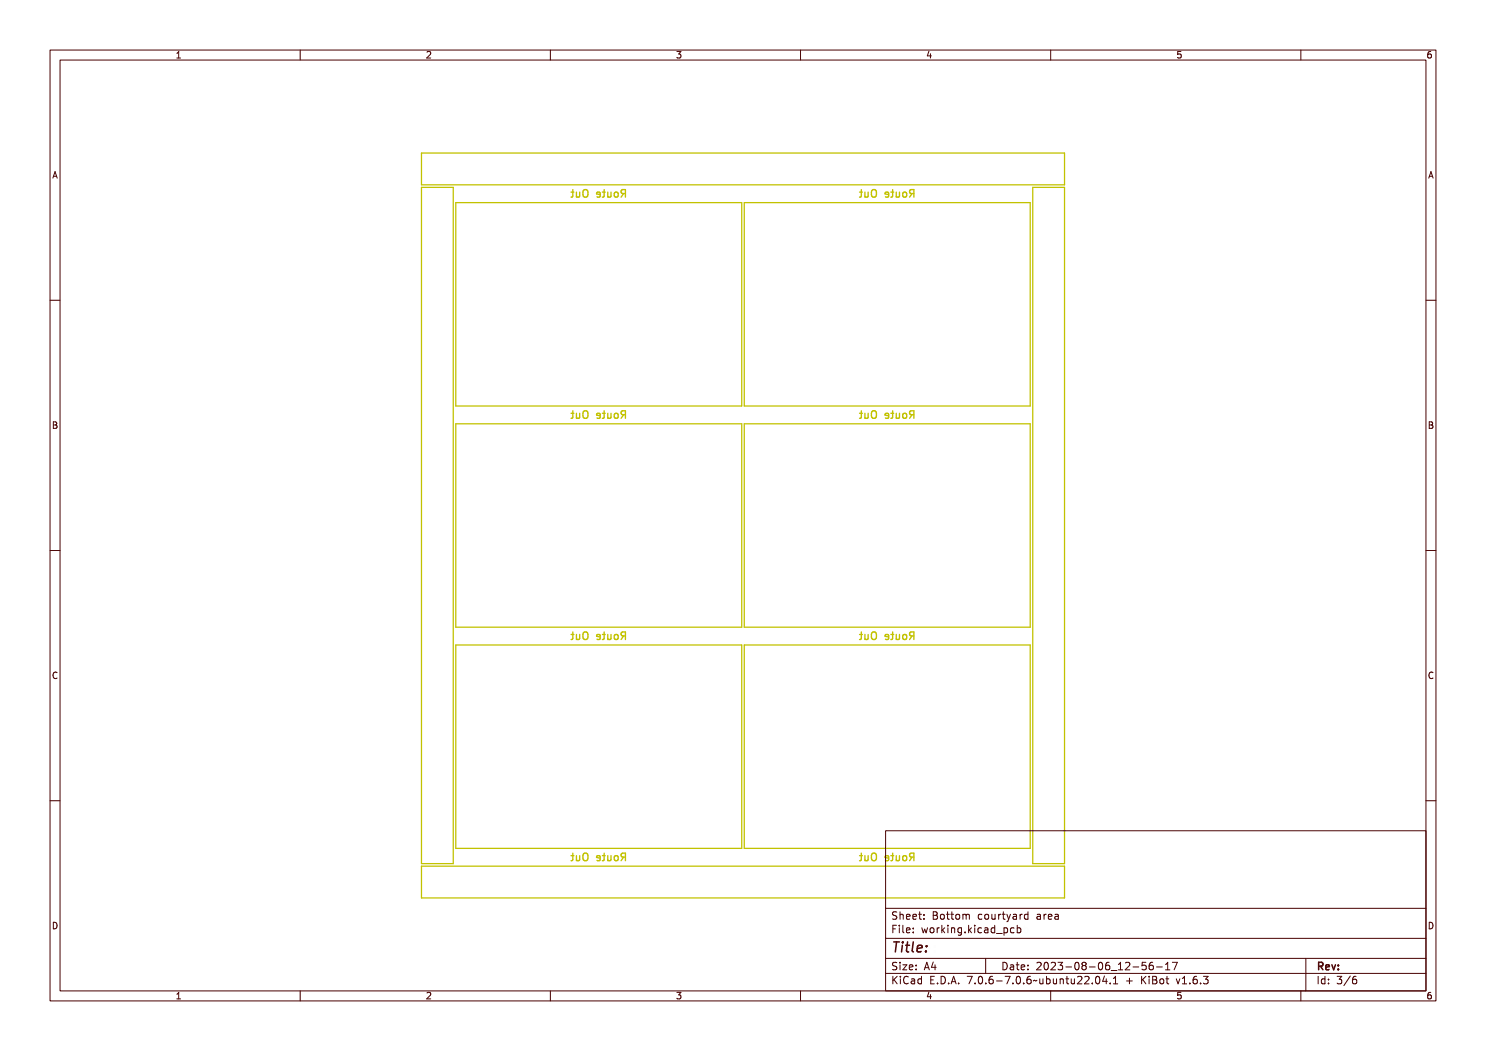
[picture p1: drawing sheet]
<svg xmlns="http://www.w3.org/2000/svg" width="297mm" height="210mm" viewBox="0 0 297 210" stroke-linecap="round" stroke-linejoin="round" font-family="sans-serif">
<path d="M84.2 37.4h6.4v135.2h-6.4zM84.2 30.6h128.6v6.3h-128.6zM206.4 37.4h6.4v135.2h-6.4zM91.1 40.5h57.1v40.6h-57.1zM148.8 40.5h57.1v40.6h-57.1zM91.1 84.7h57.1v40.6h-57.1zM148.8 84.7h57.1v40.6h-57.1zM91.1 128.9h57.1v40.6h-57.1zM148.8 128.9h57.1v40.6h-57.1zM84.2 173.1h128.6v6.3h-128.6z" fill="none" stroke="#c2c200" stroke-width=".25"/>
<g fill="none" stroke="#c2c200" stroke-width=".27">
<path d="M114.4 38a.74 .74 0 0 1 .8 .2v.4l-.2 .2 .4 .7h-.2l-.2-.5-.3-.2h-.1v.7h-.2zM114.6 38.2h.2a.26 .26 0 0 1 .3 .2 .26 .26 0 0 1-.3 .3h-.2zM115.8 38.6l.1-.1a.4 .4 0 0 1 .4 .4 .4 .4 0 0 1-.4 .4l-.1-.2zM116.8 38.4h.2v.8l.2 .1 .3-.2v-.7h.2v1.1h-.2v-.2a.36 .36 0 0 1-.4 .2 .36 .36 0 0 1-.3-.5zM118.3 38h.2v.4h.4v.1h-.4v.7l.4 .1v.2l-.4-.1-.2-.1v-.8h-.3v-.1h.3zM119.3 38.5a.49 .49 0 0 1 .6-.1 .49 .49 0 0 1 .3 .6h-.8a.42 .42 0 0 0 .3 .3 .42 .42 0 0 0 .4-.1 .48 .48 0 0 1-.4 .3 .48 .48 0 0 1-.4-.3zM119.5 38.6l.3-.1 .2 .3h-.6zM121.8 38.1a.54 .54 0 0 1 .7 0 .54 .54 0 0 1 .1 .6 .54 .54 0 0 1-.5 .8 .54 .54 0 0 1-.5-.8zM122 38.2a.57 .57 0 0 1 .4 .9l-.2 .2a.57 .57 0 0 1-.4-.9zM122.9 38.4h.2v.8l.2 .1 .2-.2 .1-.7h.1v1.1h-.1v-.2a.36 .36 0 0 1-.5 .2 .36 .36 0 0 1-.2-.5zM124.3 38h.2v.4h.4v.1h-.4v.7l.4 .1v.2l-.4-.1-.1-.1-.1-.8h-.3v-.1h.3zM172 38a.74 .74 0 0 1 .9 .2v.4l-.3 .2 .5 .7h-.2l-.3-.5-.2-.2h-.2v.7h-.2z"/>
<path d="M172.2 38.2h.2a.26 .26 0 0 1 .3 .2 .26 .26 0 0 1-.3 .3h-.2zM173.5 38.6l.1-.1a.4 .4 0 0 1 .4 .4 .4 .4 0 0 1-.4 .4l-.2-.2zM174.5 38.4h.2v.8l.2 .1 .2-.2 .1-.7h.1v1.1h-.1v-.2a.36 .36 0 0 1-.5 .2 .36 .36 0 0 1-.2-.5zM175.9 38h.2v.4h.4v.1h-.4v.7l.4 .1v.2l-.4-.1-.1-.1-.1-.8h-.3v-.1h.3zM177 38.5a.49 .49 0 0 1 .6-.1 .49 .49 0 0 1 .2 .6h-.8a.42 .42 0 0 0 .3 .3 .42 .42 0 0 0 .5-.1 .48 .48 0 0 1-.5 .3 .48 .48 0 0 1-.4-.3zM177.1 38.6l.4-.1 .1 .3h-.6zM179.5 38.1a.54 .54 0 0 1 .6 0 .54 .54 0 0 1 .1 .6 .54 .54 0 0 1-.4 .8 .54 .54 0 0 1-.5-.8zM179.6 38.2a.57 .57 0 0 1 .4 .9l-.1 .2a.57 .57 0 0 1-.4-.9zM180.6 38.4h.1v.8l.3 .1 .2-.2v-.7h.2v1.1h-.2v-.2a.36 .36 0 0 1-.4 .2 .36 .36 0 0 1-.2-.5zM182 38h.2v.4h.4v.1h-.4v.7l.4 .1v.2l-.4-.1-.2-.1v-.8h-.3v-.1h.3zM114.4 82.2a.74 .74 0 0 1 .8 .2v.3l-.2 .3 .4 .7h-.2l-.2-.5-.3-.2h-.1v.7h-.2zM114.6 82.4h.2a.26 .26 0 0 1 .3 .2 .26 .26 0 0 1-.3 .3h-.2z"/>
<path d="M115.8 82.8l.1-.1a.4 .4 0 0 1 .4 .4 .4 .4 0 0 1-.4 .4l-.1-.2zM116.8 82.6h.2v.8l.2 .1 .3-.2v-.7h.2v1.1h-.2v-.2a.36 .36 0 0 1-.4 .2 .36 .36 0 0 1-.3-.5zM118.3 82.2h.2v.4h.4v.1h-.4v.7l.4 .1v.2l-.4-.1-.2-.1v-.8h-.3v-.1h.3zM119.3 82.7a.49 .49 0 0 1 .6-.1 .49 .49 0 0 1 .3 .6h-.8a.42 .42 0 0 0 .3 .3 .42 .42 0 0 0 .4-.1 .48 .48 0 0 1-.4 .3 .48 .48 0 0 1-.4-.3zM119.5 82.8l.3-.1 .2 .3h-.6zM121.8 82.2a.54 .54 0 0 1 .7 .1 .54 .54 0 0 1 .1 .6 .54 .54 0 0 1-.5 .8 .54 .54 0 0 1-.5-.8zM122 82.4a.57 .57 0 0 1 .4 .9l-.2 .2a.57 .57 0 0 1-.4-.9zM122.9 82.6h.2v.8l.2 .1 .2-.2 .1-.7h.1v1.1h-.1v-.2a.36 .36 0 0 1-.5 .2 .36 .36 0 0 1-.2-.5zM124.3 82.2h.2v.4h.4v.1h-.4v.7l.4 .1v.2l-.4-.1-.1-.1-.1-.8h-.3v-.1h.3zM172 82.2a.74 .74 0 0 1 .9 .2v.3l-.3 .3 .5 .7h-.2l-.3-.5-.2-.2h-.2v.7h-.2zM172.2 82.4h.2a.26 .26 0 0 1 .3 .2 .26 .26 0 0 1-.3 .3h-.2zM173.5 82.8l.1-.1a.4 .4 0 0 1 .4 .4 .4 .4 0 0 1-.4 .4l-.2-.2z"/>
<path d="M174.5 82.6h.2v.8l.2 .1 .2-.2 .1-.7h.1v1.1h-.1v-.2a.36 .36 0 0 1-.5 .2 .36 .36 0 0 1-.2-.5zM175.9 82.2h.2v.4h.4v.1h-.4v.7l.4 .1v.2l-.4-.1-.1-.1-.1-.8h-.3v-.1h.3zM177 82.7a.49 .49 0 0 1 .6-.1 .49 .49 0 0 1 .2 .6h-.8a.42 .42 0 0 0 .3 .3 .42 .42 0 0 0 .5-.1 .48 .48 0 0 1-.5 .3 .48 .48 0 0 1-.4-.3zM177.1 82.8l.4-.1 .1 .3h-.6zM179.5 82.2a.54 .54 0 0 1 .6 .1 .54 .54 0 0 1 .1 .6 .54 .54 0 0 1-.4 .8 .54 .54 0 0 1-.5-.8zM179.6 82.4a.57 .57 0 0 1 .4 .9l-.1 .2a.57 .57 0 0 1-.4-.9zM180.6 82.6h.1v.8l.3 .1 .2-.2v-.7h.2v1.1h-.2v-.2a.36 .36 0 0 1-.4 .2 .36 .36 0 0 1-.2-.5zM182 82.2h.2v.4h.4v.1h-.4v.7l.4 .1v.2l-.4-.1-.2-.1v-.8h-.3v-.1h.3zM114.4 126.4a.74 .74 0 0 1 .8 .2v.3l-.2 .3 .4 .7h-.2l-.2-.5-.3-.2h-.1v.7h-.2zM114.6 126.6h.2a.26 .26 0 0 1 .3 .2 .26 .26 0 0 1-.3 .3h-.2zM115.8 127l.1-.1a.4 .4 0 0 1 .4 .4 .4 .4 0 0 1-.4 .4l-.1-.2zM116.8 126.8h.2v.8l.2 .1 .3-.2v-.7h.2v1.1h-.2v-.2a.36 .36 0 0 1-.4 .2 .36 .36 0 0 1-.3-.5z"/>
<path d="M118.3 126.4h.2v.4h.4v.1h-.4v.7l.4 .1v.2l-.4-.1-.2-.1v-.8h-.3v-.1h.3zM119.3 126.9a.49 .49 0 0 1 .6-.1 .49 .49 0 0 1 .3 .5h-.8a.42 .42 0 0 0 .3 .4 .42 .42 0 0 0 .4-.1 .48 .48 0 0 1-.4 .3 .48 .48 0 0 1-.4-.3zM119.5 127l.3-.1 .2 .3h-.6zM121.8 126.4a.54 .54 0 0 1 .7 .1 .54 .54 0 0 1 .1 .6 .54 .54 0 0 1-.5 .8 .54 .54 0 0 1-.5-.8zM122 126.6a.57 .57 0 0 1 .4 .9l-.2 .2a.57 .57 0 0 1-.4-.9zM122.9 126.8h.2v.8l.2 .1 .2-.2 .1-.7h.1v1.1h-.1v-.2a.36 .36 0 0 1-.5 .2 .36 .36 0 0 1-.2-.5zM124.3 126.4h.2v.4h.4v.1h-.4v.7l.4 .1v.2l-.4-.1-.1-.1-.1-.8h-.3v-.1h.3zM172 126.4a.74 .74 0 0 1 .9 .2v.3l-.3 .3 .5 .7h-.2l-.3-.5-.2-.2h-.2v.7h-.2zM172.2 126.6h.2a.26 .26 0 0 1 .3 .2 .26 .26 0 0 1-.3 .3h-.2zM173.5 127l.1-.1a.4 .4 0 0 1 .4 .4 .4 .4 0 0 1-.4 .4l-.2-.2zM174.5 126.8h.2v.8l.2 .1 .2-.2 .1-.7h.1v1.1h-.1v-.2a.36 .36 0 0 1-.5 .2 .36 .36 0 0 1-.2-.5zM175.9 126.4h.2v.4h.4v.1h-.4v.7l.4 .1v.2l-.4-.1-.1-.1-.1-.8h-.3v-.1h.3z"/>
<path d="M177 126.9a.49 .49 0 0 1 .6-.1 .49 .49 0 0 1 .2 .5h-.8a.42 .42 0 0 0 .3 .4 .42 .42 0 0 0 .5-.1 .48 .48 0 0 1-.5 .3 .48 .48 0 0 1-.4-.3zM177.1 127l.4-.1 .1 .3h-.6zM179.5 126.4a.54 .54 0 0 1 .6 .1 .54 .54 0 0 1 .1 .6 .54 .54 0 0 1-.4 .8 .54 .54 0 0 1-.5-.8zM179.6 126.6a.57 .57 0 0 1 .4 .9l-.1 .2a.57 .57 0 0 1-.4-.9zM180.6 126.8h.1v.8l.3 .1 .2-.2v-.7h.2v1.1h-.2v-.2a.36 .36 0 0 1-.4 .2 .36 .36 0 0 1-.2-.5zM182 126.4h.2v.4h.4v.1h-.4v.7l.4 .1v.2l-.4-.1-.2-.1v-.8h-.3v-.1h.3zM114.4 170.6a.74 .74 0 0 1 .8 .2v.3l-.2 .3 .4 .7h-.2l-.2-.5-.3-.2h-.1v.7h-.2zM114.6 170.7h.2a.26 .26 0 0 1 .3 .3 .26 .26 0 0 1-.3 .3h-.2zM115.8 171.2l.1-.1a.4 .4 0 0 1 .4 .4 .4 .4 0 0 1-.4 .4l-.1-.2zM116.8 171h.2v.8l.2 .1 .3-.2v-.7h.2v1.1h-.2v-.2a.36 .36 0 0 1-.4 .2 .36 .36 0 0 1-.3-.5zM118.3 170.6h.2v.4h.4v.1h-.4v.7l.4 .1v.2l-.4-.1-.2-.1v-.8h-.3v-.1h.3zM119.3 171.1a.49 .49 0 0 1 .6-.1 .49 .49 0 0 1 .3 .5h-.8a.42 .42 0 0 0 .3 .4 .42 .42 0 0 0 .4-.1 .48 .48 0 0 1-.4 .3 .48 .48 0 0 1-.4-.3z"/>
<path d="M119.5 171.2l.3-.1 .2 .3h-.6zM121.8 170.6a.54 .54 0 0 1 .7 .1 .54 .54 0 0 1 .1 .6 .54 .54 0 0 1-.5 .8 .54 .54 0 0 1-.5-.8zM122 170.8a.57 .57 0 0 1 .4 .9l-.2 .2a.57 .57 0 0 1-.4-.9zM122.9 171h.2v.8l.2 .1 .2-.2 .1-.7h.1v1.1h-.1v-.2a.36 .36 0 0 1-.5 .2 .36 .36 0 0 1-.2-.5zM124.3 170.6h.2v.4h.4v.1h-.4v.7l.4 .1v.2l-.4-.1-.1-.1-.1-.8h-.3v-.1h.3zM172 170.6a.74 .74 0 0 1 .9 .2v.3l-.3 .3 .5 .7h-.2l-.3-.5-.2-.2h-.2v.7h-.2zM172.2 170.7h.2a.26 .26 0 0 1 .3 .3 .26 .26 0 0 1-.3 .3h-.2zM173.5 171.2l.1-.1a.4 .4 0 0 1 .4 .4 .4 .4 0 0 1-.4 .4l-.2-.2zM174.5 171h.2v.8l.2 .1 .2-.2 .1-.7h.1v1.1h-.1v-.2a.36 .36 0 0 1-.5 .2 .36 .36 0 0 1-.2-.5zM175.9 170.6h.2v.4h.4v.1h-.4v.7l.4 .1v.2l-.4-.1-.1-.1-.1-.8h-.3v-.1h.3zM177 171.1a.49 .49 0 0 1 .6-.1 .49 .49 0 0 1 .2 .5h-.8a.42 .42 0 0 0 .3 .4 .42 .42 0 0 0 .5-.1 .48 .48 0 0 1-.5 .3 .48 .48 0 0 1-.4-.3zM177.1 171.2l.4-.1 .1 .3h-.6z"/>
<path d="M179.5 170.6a.54 .54 0 0 1 .6 .1 .54 .54 0 0 1 .1 .6 .54 .54 0 0 1-.4 .8 .54 .54 0 0 1-.5-.8zM179.6 170.8a.57 .57 0 0 1 .4 .9l-.1 .2a.57 .57 0 0 1-.4-.9zM180.6 171h.1v.8l.3 .1 .2-.2v-.7h.2v1.1h-.2v-.2a.36 .36 0 0 1-.4 .2 .36 .36 0 0 1-.2-.5zM182 170.6h.2v.4h.4v.1h-.4v.7l.4 .1v.2l-.4-.1-.2-.1v-.8h-.3v-.1h.3z"/>
<circle cx="116" cy="38.9" r=".53"/>
<circle cx="173.7" cy="38.9" r=".53"/>
<circle cx="116" cy="83.1" r=".53"/>
<circle cx="173.7" cy="83.1" r=".53"/>
<circle cx="116" cy="127.3" r=".53"/>
<circle cx="173.7" cy="127.3" r=".53"/>
<circle cx="116" cy="171.5" r=".53"/>
<circle cx="173.7" cy="171.5" r=".53"/>
</g>
<g fill="none" stroke="#480000" stroke-width=".2">
<path d="M10 10h277v190h-277zM12 12h273v186h-273zM60 10v2M110 10v2M160 10v2M210 10v2M260 10v2M10 60h2M285 60h2M10 110h2M285 110h2M10 160h2"/>
<path d="M285 160h2M177 166h108v32h-108zM60 198v2M110 198v2M160 198v2M177 181.5h108M177 187.5h108M177 191.5h108M177 194.5h108M178.1 195.2h.2v.6l.6-.6h.3l-.6 .6 .6 .8h-.2l-.5-.7-.2 .2v.5h-.2zM178.2 185h.9v.2h-.7v.4h.6v.2h-.6v.7h-.2zM178.3 182.4l.5-.1h.2v.2a.31 .31 0 0 0-.5-.1 .31 .31 0 0 0 0 .5 .5 .5 0 0 1 .6 .6 .5 .5 0 0 1-.8 .2l-.1-.2a.34 .34 0 0 0 .4 .1 .34 .34 0 0 0 .1-.5 .47 .47 0 0 1-.5-.2 .47 .47 0 0 1 .1-.5z"/>
<path d="M178.3 192.5l.5-.1h.2v.2a.31 .31 0 0 0-.5-.1 .31 .31 0 0 0 0 .5 .5 .5 0 0 1 .6 .6 .5 .5 0 0 1-.8 .2l-.1-.2a.34 .34 0 0 0 .4 .1 .34 .34 0 0 0 .1-.5 .47 .47 0 0 1-.5-.2 .47 .47 0 0 1 .1-.5zM179.4 182.2h.2v.6a.35 .35 0 0 1 .4-.1 .35 .35 0 0 1 .2 .4v.6h-.2v-.8h-.4v.8h-.2zM179.5 185.4h.4v.9h.4v.2h-.9v-.2h.3v-.8h-.2zM179.5 192.8h.4v.9h.4v.1h-.9v-.1h.3v-.8h-.2zM179.5 195.6h.4v.9h.4v.1h-.9v-.1h.3v-.8h-.2zM179.7 184.9h.2v.3h-.2zM179.7 192.3h.2v.3h-.2zM179.7 195.1h.2v.3h-.2zM180.6 184.9h.4v1.3l.4 .1v.2l-.5-.2v-1.2h-.3zM180.6 192.8h.8l-.6 .9h.6v.1h-.8l.6-.9h-.6zM180.7 182.8l.1-.1a.49 .49 0 0 1 .5 0 .49 .49 0 0 1 .2 .5h-.8a.42 .42 0 0 0 .3 .4 .42 .42 0 0 0 .4-.1 .47 .47 0 0 1-.4 .3 .47 .47 0 0 1-.4-.3zM180.7 195.4a.4 .4 0 0 1 .4-.3 .4 .4 0 0 1 .4 .3 .56 .56 0 0 0-.8 .4 .56 .56 0 0 0 .5 .7l.3-.1a.43 .43 0 0 1-.5 .3 .43 .43 0 0 1-.4-.4v-.6z"/>
<path d="M180.8 182.9l.4-.1 .1 .3h-.6zM181.8 195.6l.3-.1a.43 .43 0 0 1 .5 .5v.6h-.1v-.1a.38 .38 0 0 1-.5 .2 .38 .38 0 0 1-.2-.5 .38 .38 0 0 1 .4-.2h.3a.35 .35 0 0 0-.3-.4 .35 .35 0 0 0-.4 .2zM181.9 182.8l.1-.1a.49 .49 0 0 1 .5 0 .49 .49 0 0 1 .2 .5h-.8a.42 .42 0 0 0 .3 .4 .42 .42 0 0 0 .5-.1 .47 .47 0 0 1-.5 .3 .47 .47 0 0 1-.4-.3zM181.9 185.5l.1-.1a.49 .49 0 0 1 .5 0 .49 .49 0 0 1 .2 .5h-.8a.42 .42 0 0 0 .3 .4 .42 .42 0 0 0 .5-.1 .47 .47 0 0 1-.5 .3 .47 .47 0 0 1-.4-.3zM181.9 192.9l.1-.1a.49 .49 0 0 1 .5 0 .49 .49 0 0 1 .2 .5h-.8a.42 .42 0 0 0 .3 .4 .42 .42 0 0 0 .5-.1 .47 .47 0 0 1-.5 .3 .47 .47 0 0 1-.4-.3zM182 196.2l.5-.1a.31 .31 0 0 1-.2 .4 .31 .31 0 0 1-.4-.1zM182 182.9l.4-.1 .1 .3h-.6zM182 185.6l.4-.1 .1 .3h-.6zM182 193l.4-.1 .1 .3h-.6zM183 195.7l.4-.2 .2 .2v-.6h.2v1.5h-.2v-.1a.42 .42 0 0 1-.5 .1 .42 .42 0 0 1-.2-.5zM183.2 195.8l.1-.1a.4 .4 0 0 1 .3 .4 .4 .4 0 0 1-.3 .4l-.2-.2zM183.2 182.3h.2v.4h.4v.1h-.4v.7l.4 .1v.1h-.4l-.1-.1-.1-.8h-.3v-.1h.3z"/>
<path d="M183.3 185.4h.2v.3h-.2zM183.3 186.2h.2v.3h-.2zM183.3 192.8h.2v.3h-.2zM183.3 193.6h.2v.2h-.2zM184.5 182.7h.2v.3h-.2zM184.5 183.5h.2v.2h-.2zM185.2 185.4h.2l.2 .8 .1-.5h.2l.2 .5 .1-.8h.2l-.2 1.1h-.2l-.2-.7-.2 .7h-.1zM185.4 195.2h.9v.2h-.7v.4h.6v.2h-.6v.5h.7v.1h-.9zM185.7 192.4h.2l.5 1.4h-.2l-.1-.3h-.5l-.1 .3h-.2zM185.8 192.6l.2 .7h-.4zM186.6 182.3h.4a.35 .35 0 0 1 .5 .2 .35 .35 0 0 1-.3 .5 .41 .41 0 0 1 .3 .5 .41 .41 0 0 1-.5 .2h-.4zM186.8 183.1h.2a.27 .27 0 0 1 .3 .2 .27 .27 0 0 1-.3 .3h-.2z"/>
<path d="M186.8 182.5h.2a.23 .23 0 0 1 .3 .2 .23 .23 0 0 1-.3 .2h-.2zM186.8 185.6l.1-.1a.39 .39 0 0 1 .4 .4 .39 .39 0 0 1-.4 .4l-.1-.2zM186.9 196.4h.2v.2h-.2zM187.1 192.4h.2v.9h.2v.2h-.2v.3h-.2v-.3h-.6zM187.1 192.6v.7h-.4zM187.8 195.2a.76 .76 0 0 1 .9 .7 .76 .76 0 0 1-.9 .7zM188 195.4a.57 .57 0 0 1 .5 .5 .57 .57 0 0 1-.5 .6zM188 185.4h.2v.2v-.1a.29 .29 0 0 1 .3-.2 .29 .29 0 0 1 .3 .3 .37 .37 0 0 0-.5-.1 .37 .37 0 0 0-.1 .4v.6h-.2zM188 182.9l.1-.1a.39 .39 0 0 1 .4 .4 .39 .39 0 0 1-.4 .4l-.1-.2zM189.1 184.9h.1v.9l.5-.4h.2l-.4 .4 .5 .7h-.2l-.4-.6-.2 .1v.5h-.1zM189.2 182.3h.2v.4h.4v.1h-.4v.7l.4 .1v.1h-.4l-.1-.1-.1-.8h-.2v-.1h.2zM189.3 196.4h.3v.2h-.3z"/>
<path d="M190.3 185.4h.4v.9h.4v.2h-.9v-.2h.4v-.8h-.3zM190.5 182.3h.1v.4h.4v.1h-.4v.7l.4 .1v.1h-.4l-.1-.1v-.8h-.3v-.1h.3zM190.5 195.2h.3l.4 1.4h-.2l-.1-.3h-.5l-.1 .3h-.2zM190.6 184.9h.1v.3h-.1zM190.6 195.4l.2 .7h-.4zM191.4 185.4h.2v.1a.35 .35 0 0 1 .4-.1 .35 .35 0 0 1 .3 .4v.7h-.2l-.1-.9h-.3l-.1 .9h-.2zM191.6 182.9l.1-.1a.39 .39 0 0 1 .4 .4 .39 .39 0 0 1-.4 .4l-.1-.2zM191.7 196.4h.3v.2h-.3zM192.5 182.7l.6 .1 .3-.1 .1 1h-.1l-.1-.9-.2 .1v.8h-.1l-.2-.9-.1 .9h-.2zM192.7 185.5l.3-.2 .3 .2v-.1h.2v1a.53 .53 0 0 1-.8 .4v-.2a.36 .36 0 0 0 .4 .1 .36 .36 0 0 0 .2-.4l-.1 .1a.53 .53 0 0 1-.7-.3 .53 .53 0 0 1 .2-.6zM192.8 185.6l.1-.1a.39 .39 0 0 1 .4 .4 .39 .39 0 0 1-.4 .4l-.1-.2zM193.8 195.2h.9l-.5 1.4h-.2l.5-1.2h-.7z"/>
<path d="M194.1 186.2h.3v.3h-.3zM195.1 184.9h.2v.9l.4-.4h.3l-.5 .4 .5 .7h-.2l-.4-.6-.1 .1v.5h-.2zM195.2 182.8a.39 .39 0 0 1 .4-.2 .39 .39 0 0 1 .3 .3 .4 .4 0 0 0-.6 0 .4 .4 0 0 0 0 .6 .4 .4 0 0 0 .6 0 .45 .45 0 0 1-.6 .3 .45 .45 0 0 1-.3-.6zM195.3 196.4h.3v.2h-.3zM196.3 185.4h.5v.9h.3v.2h-.9v-.2h.4v-.8h-.3zM196.3 195.4a.57 .57 0 0 1 .7 0 .57 .57 0 0 1 .1 .8 .5 .5 0 0 1-.6 .5 .5 .5 0 0 1-.3-.8zM196.4 182.9l.1-.1a.39 .39 0 0 1 .4 .4 .39 .39 0 0 1-.4 .4l-.1-.2zM196.5 195.4a.61 .61 0 0 1 .4 1l-.1 .1a.61 .61 0 0 1-.4-1zM196.6 184.9h.2v.3h-.2zM197 191.5v3M197.4 182.7h.2v.8l.2 .1 .3-.2v-.7h.2v1h-.2v-.1a.35 .35 0 0 1-.4 .2 .35 .35 0 0 1-.3-.5zM197.6 185.5a.39 .39 0 0 1 .4-.2 .39 .39 0 0 1 .3 .3 .4 .4 0 0 0-.6 0 .4 .4 0 0 0 0 .6 .4 .4 0 0 0 .6 0 .45 .45 0 0 1-.6 .3 .45 .45 0 0 1-.3-.6z"/>
<path d="M197.7 196.4h.3v.2h-.3zM198.7 185.4l.2-.1a.43 .43 0 0 1 .6 .5v.7h-.2v-.2a.38 .38 0 0 1-.5 .2 .38 .38 0 0 1-.2-.5 .38 .38 0 0 1 .5-.2h.2a.35 .35 0 0 0-.3-.4 .35 .35 0 0 0-.3 .2zM198.7 195.4a.38 .38 0 0 1 .4-.3 .38 .38 0 0 1 .3 .3 .43 .43 0 0 0-.5 0 .43 .43 0 0 0-.1 .5 .46 .46 0 0 1 .7 .1 .46 .46 0 0 1-.2 .6 .46 .46 0 0 1-.7-.2zM198.8 182.7h.2v.2v-.1a.29 .29 0 0 1 .4-.2 .29 .29 0 0 1 .2 .3 .37 .37 0 0 0-.4-.1 .37 .37 0 0 0-.2 .4v.5h-.2zM198.8 186l.5-.1a.31 .31 0 0 1-.1 .4 .31 .31 0 0 1-.4-.1zM199.9 185.5l.3-.2 .3 .2v-.6h.2v1.6h-.2v-.2a.42 .42 0 0 1-.5 .1 .42 .42 0 0 1-.2-.5zM200 196h.5v.2h-.5zM200 185.6l.1-.1a.39 .39 0 0 1 .4 .4 .39 .39 0 0 1-.4 .4l-.1-.2zM200.1 182.3h.2v.4h.4v.1h-.4v.7l.4 .1v.1h-.4l-.2-.1v-.8h-.3v-.1h.3zM200.1 192.4a.76 .76 0 0 1 1 .7 .76 .76 0 0 1-1 .7zM200.3 192.6a.57 .57 0 0 1 .6 .5 .57 .57 0 0 1-.6 .6zM200.9 186.8l1.2 .1z"/>
<path d="M201 182.7h.2l.3 .8 .3-.8h.2l-.3 .7a.68 .68 0 0 1-.7 .8l.4-.5zM201 195.2h.9l-.5 1.4h-.2l.5-1.2h-.7zM201.4 192.8l.3-.1a.43 .43 0 0 1 .5 .5v.6h-.1v-.1a.38 .38 0 0 1-.5 .2 .38 .38 0 0 1-.2-.5 .38 .38 0 0 1 .4-.2h.3a.35 .35 0 0 0-.3-.4 .35 .35 0 0 0-.4 .2zM201.6 193.4l.5-.1a.31 .31 0 0 1-.2 .4 .31 .31 0 0 1-.4-.1zM202.2 185.4h.2v.1a.53 .53 0 0 1 .8 .3 .53 .53 0 0 1-.6 .7l-.2-.2v.6h-.2zM202.3 182.7l.3-.1a.43 .43 0 0 1 .5 .5v.6h-.2v-.1a.38 .38 0 0 1-.5 .2 .38 .38 0 0 1-.2-.5 .38 .38 0 0 1 .5-.2h.2a.35 .35 0 0 0-.2-.4 .35 .35 0 0 0-.4 .2zM202.4 183.3l.5-.1a.31 .31 0 0 1-.1 .4 .31 .31 0 0 1-.4-.1zM202.5 185.6l.1-.1a.4 .4 0 0 1 .4 .4 .4 .4 0 0 1-.4 .4l-.2-.2zM202.5 196.4h.3v.2h-.3zM202.8 192.4h.2v.4h.4v.1h-.4v.7l.4 .1v.1h-.4l-.2-.1v-.8h-.3v-.1h.3zM203.5 195.4a.57 .57 0 0 1 .8 0 .57 .57 0 0 1 0 .8 .5 .5 0 0 1-.6 .5 .5 .5 0 0 1-.3-.8zM203.6 185.5a.39 .39 0 0 1 .4-.2 .39 .39 0 0 1 .3 .3 .4 .4 0 0 0-.5 0 .4 .4 0 0 0 0 .6 .4 .4 0 0 0 .5 0 .45 .45 0 0 1-.6 .3 .45 .45 0 0 1-.2-.6z"/>
<path d="M203.6 182.7h.2v.2l.1-.1a.29 .29 0 0 1 .3-.2 .29 .29 0 0 1 .2 .3 .37 .37 0 0 0-.4-.1 .37 .37 0 0 0-.2 .4v.5h-.2zM203.7 195.4a.61 .61 0 0 1 .4 1l-.1 .1a.61 .61 0 0 1-.3-1zM203.9 192.9l.1-.1a.49 .49 0 0 1 .5 0 .49 .49 0 0 1 .2 .5h-.8a.42 .42 0 0 0 .3 .4 .42 .42 0 0 0 .5-.1 .47 .47 0 0 1-.5 .3 .47 .47 0 0 1-.4-.3zM204 193l.4-.1 .1 .3h-.6zM204.7 184.9h.1v.6a.53 .53 0 0 1 .8 .3 .53 .53 0 0 1-.6 .7l-.2-.2v.2h-.1zM204.7 182.8l.3-.2 .3 .2v-.6h.2v1.5h-.2v-.1a.42 .42 0 0 1-.5 .1 .42 .42 0 0 1-.2-.5zM204.8 182.9l.1-.1a.4 .4 0 0 1 .4 .4 .4 .4 0 0 1-.4 .4l-.1-.2zM204.9 185.6l.1-.1a.39 .39 0 0 1 .4 .4 .39 .39 0 0 1-.4 .4l-.1-.2zM204.9 196.4h.3v.2h-.3zM205.3 192.8h.2v.3h-.2zM205.3 193.6h.2v.2h-.2zM205.9 195.4a.38 .38 0 0 1 .4-.3 .38 .38 0 0 1 .3 .3 .43 .43 0 0 0-.5 0 .43 .43 0 0 0-.1 .5 .46 .46 0 0 1 .7 .1 .46 .46 0 0 1-.2 .6 .46 .46 0 0 1-.6-.2z"/>
<path d="M207 196l1-.1a.49 .49 0 0 1-.8 .1l-.2 .2zM207.1 182.7l.3-.1a.43 .43 0 0 1 .5 .5v.6h-.2v-.1a.38 .38 0 0 1-.5 .2 .38 .38 0 0 1-.2-.5 .38 .38 0 0 1 .5-.2h.2a.35 .35 0 0 0-.2-.4 .35 .35 0 0 0-.4 .2zM207.3 183.3l.4-.1a.31 .31 0 0 1-.1 .4 .31 .31 0 0 1-.4-.1zM207.4 192.5a.53 .53 0 0 1 .8 .1 .53 .53 0 0 1-.3 .7l-.3 .4h.7v.1h-.9l.3-.5a.4 .4 0 0 0 .3-.4 .4 .4 0 0 0-.3-.4l-.3 .2zM208.3 195.6h.1l.1 .8 .2 .1 .2-.2v-.7h.2v1h-.2v-.1a.35 .35 0 0 1-.4 .2 .35 .35 0 0 1-.2-.5zM208.4 182.7h.2v.2l.1-.1a.29 .29 0 0 1 .3-.2 .29 .29 0 0 1 .2 .3 .37 .37 0 0 0-.4-.1 .37 .37 0 0 0-.2 .4v.5h-.2zM208.7 192.6a.57 .57 0 0 1 .7 0 .57 .57 0 0 1 .1 .8 .5 .5 0 0 1-.6 .5 .5 .5 0 0 1-.3-.8zM208.9 192.6a.61 .61 0 0 1 .3 1l-.1 .1a.61 .61 0 0 1-.3-1zM209.5 195.1h.2v.6a.53 .53 0 0 1 .7 .3 .53 .53 0 0 1-.6 .7l-.1-.2v.1h-.2zM209.5 182.8l.2-.1a.49 .49 0 0 1 .5 0 .49 .49 0 0 1 .2 .5h-.8a.42 .42 0 0 0 .3 .4 .42 .42 0 0 0 .4-.1 .47 .47 0 0 1-.4 .3 .47 .47 0 0 1-.4-.3zM209.7 182.9l.3-.1 .2 .3h-.6zM209.7 195.8l.1-.1a.4 .4 0 0 1 .4 .4 .4 .4 0 0 1-.4 .4l-.1-.2z"/>
<path d="M209.8 192.5a.53 .53 0 0 1 .8 .1 .53 .53 0 0 1-.3 .7l-.3 .4h.7v.1h-.9l.3-.5a.4 .4 0 0 0 .3-.4 .4 .4 0 0 0-.3-.4l-.3 .2zM210 198v2M210.7 195.6h.2v.8l.2 .1 .2-.2v-.7h.2v1h-.2v-.1a.35 .35 0 0 1-.4 .2 .35 .35 0 0 1-.2-.5zM210.7 182.7l.3-.1a.43 .43 0 0 1 .5 .5v.6h-.2v-.1a.38 .38 0 0 1-.4 .2 .38 .38 0 0 1-.3-.5 .38 .38 0 0 1 .5-.2h.2a.35 .35 0 0 0-.2-.4 .35 .35 0 0 0-.4 .2zM210.9 183.3l.4-.1a.31 .31 0 0 1-.1 .4 .31 .31 0 0 1-.4-.1zM211 192.4a.46 .46 0 0 1 .6 0 .46 .46 0 0 1 .1 .6l-.1 .1a.47 .47 0 0 1 .2 .7 .47 .47 0 0 1-.7 0l-.1-.2a.35 .35 0 0 0 .5 .1 .35 .35 0 0 0 0-.5h-.3v-.2a.29 .29 0 0 0 .4-.1 .29 .29 0 0 0-.1-.4 .29 .29 0 0 0-.4 .1h-.1zM211.9 195.6h.2v.1a.35 .35 0 0 1 .4-.1 .35 .35 0 0 1 .2 .4v.6h-.2v-.8h-.4v.8h-.2zM212.4 193.2h.5v.2h-.5zM213.3 195.2h.2v.4h.4v.1h-.4v.7l.4 .1v.1h-.4l-.2-.1v-.8h-.3v-.1h.3zM213.5 192.6a.57 .57 0 0 1 .7 0 .57 .57 0 0 1 .1 .8 .5 .5 0 0 1-.6 .5 .5 .5 0 0 1-.3-.8zM213.7 192.6a.61 .61 0 0 1 .3 1v.1a.61 .61 0 0 1-.4-1zM214.3 195.6h.2v.8l.2 .1 .2-.2v-.7h.2v1h-.2v-.1a.35 .35 0 0 1-.4 .2 .35 .35 0 0 1-.2-.5z"/>
<path d="M214.7 192.5a.41 .41 0 0 1 .7-.1 .41 .41 0 0 1-.2 .7 .42 .42 0 0 1 .2 .6 .42 .42 0 0 1-.7 0 .42 .42 0 0 1 .2-.6l-.3-.2zM215.5 195.3a.53 .53 0 0 1 .8 .1 .53 .53 0 0 1-.3 .7l-.3 .4h.6v.1h-.9l.4-.5a.4 .4 0 0 0 .3-.4 .4 .4 0 0 0-.3-.4l-.3 .2zM216 193.2h.5v.2h-.5zM216.7 195.3a.53 .53 0 0 1 .8 .1 .53 .53 0 0 1-.3 .7l-.3 .4h.6v.1h-.9l.4-.5a.4 .4 0 0 0 .3-.4 .4 .4 0 0 0-.3-.4l-.3 .2zM217.1 192.6a.57 .57 0 0 1 .7 0 .57 .57 0 0 1 .1 .8 .5 .5 0 0 1-.6 .5 .5 .5 0 0 1-.3-.8zM217.3 192.6a.61 .61 0 0 1 .3 1v.1a.61 .61 0 0 1-.4-1zM218.2 196.4h.2v.2h-.2zM218.3 192.6a.38 .38 0 0 1 .4-.3 .38 .38 0 0 1 .3 .3 .43 .43 0 0 0-.5 0 .43 .43 0 0 0-.1 .5 .46 .46 0 0 1 .6 .1 .46 .46 0 0 1-.1 .6 .46 .46 0 0 1-.7-.2zM219.2 195.4a.57 .57 0 0 1 .7 0 .57 .57 0 0 1 .1 .8 .5 .5 0 0 1-.7 .5 .5 .5 0 0 1-.3-.8zM219.2 194.2l1.3 .1zM219.4 195.4a.61 .61 0 0 1 .3 1l-.1 .1a.61 .61 0 0 1-.3-1zM220.7 192.5l.5-.1v1.3h.3v.1h-.8v-.1h.3v-1.1h-.3z"/>
<path d="M220.8 195.2h.2v.9h.2v.2h-.2v.3h-.2v-.3h-.6zM220.8 195.4v.7h-.4zM221.8 196.4h.2v.2h-.2zM221.8 192.5a.53 .53 0 0 1 .8 .1 .53 .53 0 0 1-.3 .7l-.3 .4h.7v.1h-.9l.3-.5a.4 .4 0 0 0 .4-.4 .4 .4 0 0 0-.4-.4l-.3 .2zM222.8 195.3l.5-.1v1.3h.3v.1h-.8v-.1h.3v-1.1h-.3zM223.2 193.2h.5v.2h-.5zM224.3 192.4h.7v.2h-.6v.3a.53 .53 0 0 1 .7 .7 .53 .53 0 0 1-.9 .2v-.2a.38 .38 0 0 0 .5 .1 .38 .38 0 0 0 .1-.5 .38 .38 0 0 0-.5-.1zM225.4 195.5h.2v.4h.4v.2h-.4v.4h-.2v-.4h-.4v-.2h.4zM225.5 192.6a.38 .38 0 0 1 .4-.3 .38 .38 0 0 1 .3 .3 .43 .43 0 0 0-.5 0 .43 .43 0 0 0-.1 .5 .46 .46 0 0 1 .7 .1 .46 .46 0 0 1-.2 .6 .46 .46 0 0 1-.7-.2zM226.8 193.2h.5v.2h-.5zM227.5 195.2h.2v.6l.6-.6h.2l-.6 .6 .6 .8h-.2l-.5-.7-.1 .2v.5h-.2zM227.9 192.5l.5-.1v1.3h.3v.1h-.8v-.1h.3v-1.1h-.3z"/>
<path d="M228.8 195.6h.4v.9h.4v.1h-.9v-.1h.4v-.8h-.3zM229 192.4h.9l-.5 1.4h-.2l.5-1.2h-.7zM229.1 195.1h.1v.3h-.1zM229.9 195.2h.4a.35 .35 0 0 1 .5 .2 .35 .35 0 0 1-.3 .5 .41 .41 0 0 1 .3 .5 .41 .41 0 0 1-.5 .2h-.4zM230.1 196h.2a.27 .27 0 0 1 .3 .2 .27 .27 0 0 1-.3 .3h-.2zM230.1 195.4h.2a.23 .23 0 0 1 .3 .2 .23 .23 0 0 1-.3 .2h-.2zM231.2 193.2h1.1M231.3 195.8l.1-.1a.39 .39 0 0 1 .4 .4 .39 .39 0 0 1-.4 .4l-.1-.2zM232.6 195.2h.1v.4h.4v.1h-.4l.1 .7 .3 .1v.1h-.3l-.2-.1v-.8h-.3v-.1h.3zM233 193.8h.8M233 192.7l.4-.4v1.5M234.3 192.3h1l-.6 1.5"/>
<path d="M234.6 195.6h.2l.3 .9 .4-.9h.2l-.4 1h-.3zM236 195.3l.5-.1v1.3h.3v.1h-.8v-.1h.3v-1.1h-.3zM237.4 196.4h.3v.2h-.3zM238.4 195.4a.38 .38 0 0 1 .4-.3 .38 .38 0 0 1 .3 .3 .43 .43 0 0 0-.5 0 .43 .43 0 0 0-.1 .5 .46 .46 0 0 1 .7 .1 .46 .46 0 0 1-.2 .6 .46 .46 0 0 1-.7-.2zM239.8 196.4h.3v.2h-.3zM240.7 195.2a.46 .46 0 0 1 .6 0 .46 .46 0 0 1 .1 .6l-.1 .1a.47 .47 0 0 1 .2 .7 .47 .47 0 0 1-.7 0l-.1-.2a.35 .35 0 0 0 .5 .1 .35 .35 0 0 0 0-.5l-.3-.1v-.1a.29 .29 0 0 0 .4-.1 .29 .29 0 0 0-.1-.4 .29 .29 0 0 0-.4 .1h-.1zM260 198v2M261 191.5v6.5M263.2 195.2h.8v.2h-.3v1.1h.3v.1h-.8v-.1h.3v-1.1h-.3zM264.4 195.7l.3-.2 .3 .2v-.6h.2v1.5h-.2v-.1a.42 .42 0 0 1-.5 .1 .42 .42 0 0 1-.2-.5zM264.6 195.8l.1-.1a.4 .4 0 0 1 .3 .4 .4 .4 0 0 1-.3 .4l-.2-.2zM265.9 195.6h.2v.3h-.2z"/>
<path d="M265.9 196.4h.2v.2h-.2zM268 195.2a.46 .46 0 0 1 .6 0 .46 .46 0 0 1 .1 .6l-.1 .1a.47 .47 0 0 1 .2 .7 .47 .47 0 0 1-.8 0l-.1-.2a.35 .35 0 0 0 .6 .1 .35 .35 0 0 0 0-.5l-.3-.1v-.1a.29 .29 0 0 0 .4-.1 .29 .29 0 0 0-.1-.4 .29 .29 0 0 0-.4 .1h-.1zM269.9 195.2h.2l-.8 1.6h-.2zM270.5 195.4a.38 .38 0 0 1 .4-.3 .38 .38 0 0 1 .3 .3 .43 .43 0 0 0-.5 0 .43 .43 0 0 0-.2 .5 .46 .46 0 0 1 .7 .1 .46 .46 0 0 1-.2 .6 .46 .46 0 0 1-.6-.2z"/>
<circle cx="187" cy="185.9" r=".53"/>
<circle cx="188.2" cy="183.2" r=".53"/>
<circle cx="191.8" cy="183.2" r=".53"/>
<circle cx="196.6" cy="183.2" r=".53"/>
<circle cx="196.7" cy="195.9" r=".13"/>
<circle cx="199.1" cy="196.2" r=".32"/>
<circle cx="203.9" cy="195.9" r=".13"/>
<circle cx="206.3" cy="196.2" r=".32"/>
<circle cx="209" cy="193.1" r=".13"/>
<circle cx="213.8" cy="193.1" r=".13"/>
<circle cx="215" cy="193.4" r=".29"/>
<circle cx="215" cy="192.8" r=".25"/>
<circle cx="217.4" cy="193.1" r=".13"/>
<circle cx="218.7" cy="193.4" r=".32"/>
<circle cx="219.5" cy="195.9" r=".13"/>
<circle cx="225.9" cy="193.4" r=".32"/>
<circle cx="231.5" cy="196.1" r=".53"/>
<circle cx="238.8" cy="196.2" r=".32"/>
<circle cx="270.9" cy="196.2" r=".32"/>
</g>
<g fill="none" stroke="#480000" stroke-width=".3">
<path d="M178.1 188.4h1.4v.2h-.6v1.7h-.2v-1.7h-.6zM179.9 188.8h.7v1.3h.4v.2h-1.2v-.2h.5v-1.1h-.4zM180.3 188.3h.3v.3h-.3zM181.8 188.4h.2v.4h.6v.2h-.6v1l.6 .1v.2a.55 .55 0 0 1-.8-.5v-.8h-.4v-.2h.4zM183 188.3h.6l.1 1.6 .1 .2h.4v.2a.54 .54 0 0 1-.8-.5v-1.4h-.4zM184.8 189a.65 .65 0 0 1 .8-.1 .65 .65 0 0 1 .3 .7h-1.1a.56 .56 0 0 0 .4 .5 .56 .56 0 0 0 .6-.1v.2a.81 .81 0 0 1-1.1-.1 .81 .81 0 0 1 .1-1.1zM185 189.1l.4-.1 .2 .4h-.8zM186.7 188.9h.3v.4h-.3zM186.7 189.9h.3v.4h-.3zM263.1 192.4a.73 .73 0 0 1 .9 .2v.3l-.3 .3 .5 .6h-.2l-.3-.4-.2-.2h-.2v.6h-.2zM263.3 192.6h.2a.26 .26 0 0 1 .3 .2 .26 .26 0 0 1-.2 .3h-.3zM264.5 192.9l.1-.1a.49 .49 0 0 1 .5 0 .49 .49 0 0 1 .2 .5h-.8a.42 .42 0 0 0 .3 .4 .42 .42 0 0 0 .4-.1 .47 .47 0 0 1-.4 .3 .47 .47 0 0 1-.4-.3z"/>
<path d="M264.6 193l.3-.1 .2 .3h-.6zM265.5 192.8h.2l.3 .9 .3-.9h.2l-.4 1h-.2zM267.1 192.8h.2v.3h-.2zM267.1 193.6h.2v.2h-.2z"/>
</g>
<text font-size="2.7" fill="#480000" x="178" y="190.3">Title:</text>
<g font-size="2" fill="#c2c200">
<text x="114.2" y="39.5">Route Out</text>
<text x="171.9" y="39.5">Route Out</text>
<text x="114.2" y="83.7">Route Out</text>
<text x="171.9" y="83.7">Route Out</text>
<text x="114.2" y="127.9">Route Out</text>
<text x="171.9" y="127.9">Route Out</text>
<text x="114.2" y="172.1">Route Out</text>
<text x="171.9" y="172.1">Route Out</text>
</g>
<g font-size="2" fill="#480000">
<text x="178" y="183.7">Sheet: Bottom courtyard area</text>
<text x="178" y="186.5">File: working.kicad_pcb</text>
<text x="178" y="193.9">Size: A4</text>
<text x="178" y="196.6">KiCad E.D.A. 7.0.6-7.0.6~ubuntu22.04.1 + KiBot v1.6.3</text>
<text x="200" y="193.9">Date: 2023-08-06_12-56-17</text>
<text x="263" y="196.6">Id: 3/6</text>
<text x="263" y="193.9">Rev:</text>
</g>
<g font-size="1.7" fill="#480000">
<text x="35" y="11.7">1</text>
<text x="85" y="11.7">2</text>
<text x="135" y="11.7">3</text>
<text x="185" y="11.7">4</text>
<text x="235" y="11.7">5</text>
<text x="285" y="11.7">6</text>
<text x="10.5" y="35.7">A</text>
<text x="285.5" y="35.7">A</text>
<text x="10.5" y="85.6">B</text>
<text x="285.5" y="85.6">B</text>
<text x="10.5" y="135.7">C</text>
<text x="285.5" y="135.7">C</text>
<text x="10.5" y="185.6">D</text>
<text x="285.5" y="185.6">D</text>
<text x="35" y="199.7">1</text>
<text x="85" y="199.7">2</text>
<text x="135" y="199.7">3</text>
<text x="185" y="199.7">4</text>
<text x="235" y="199.7">5</text>
<text x="285" y="199.7">6</text>
</g>
</svg>
